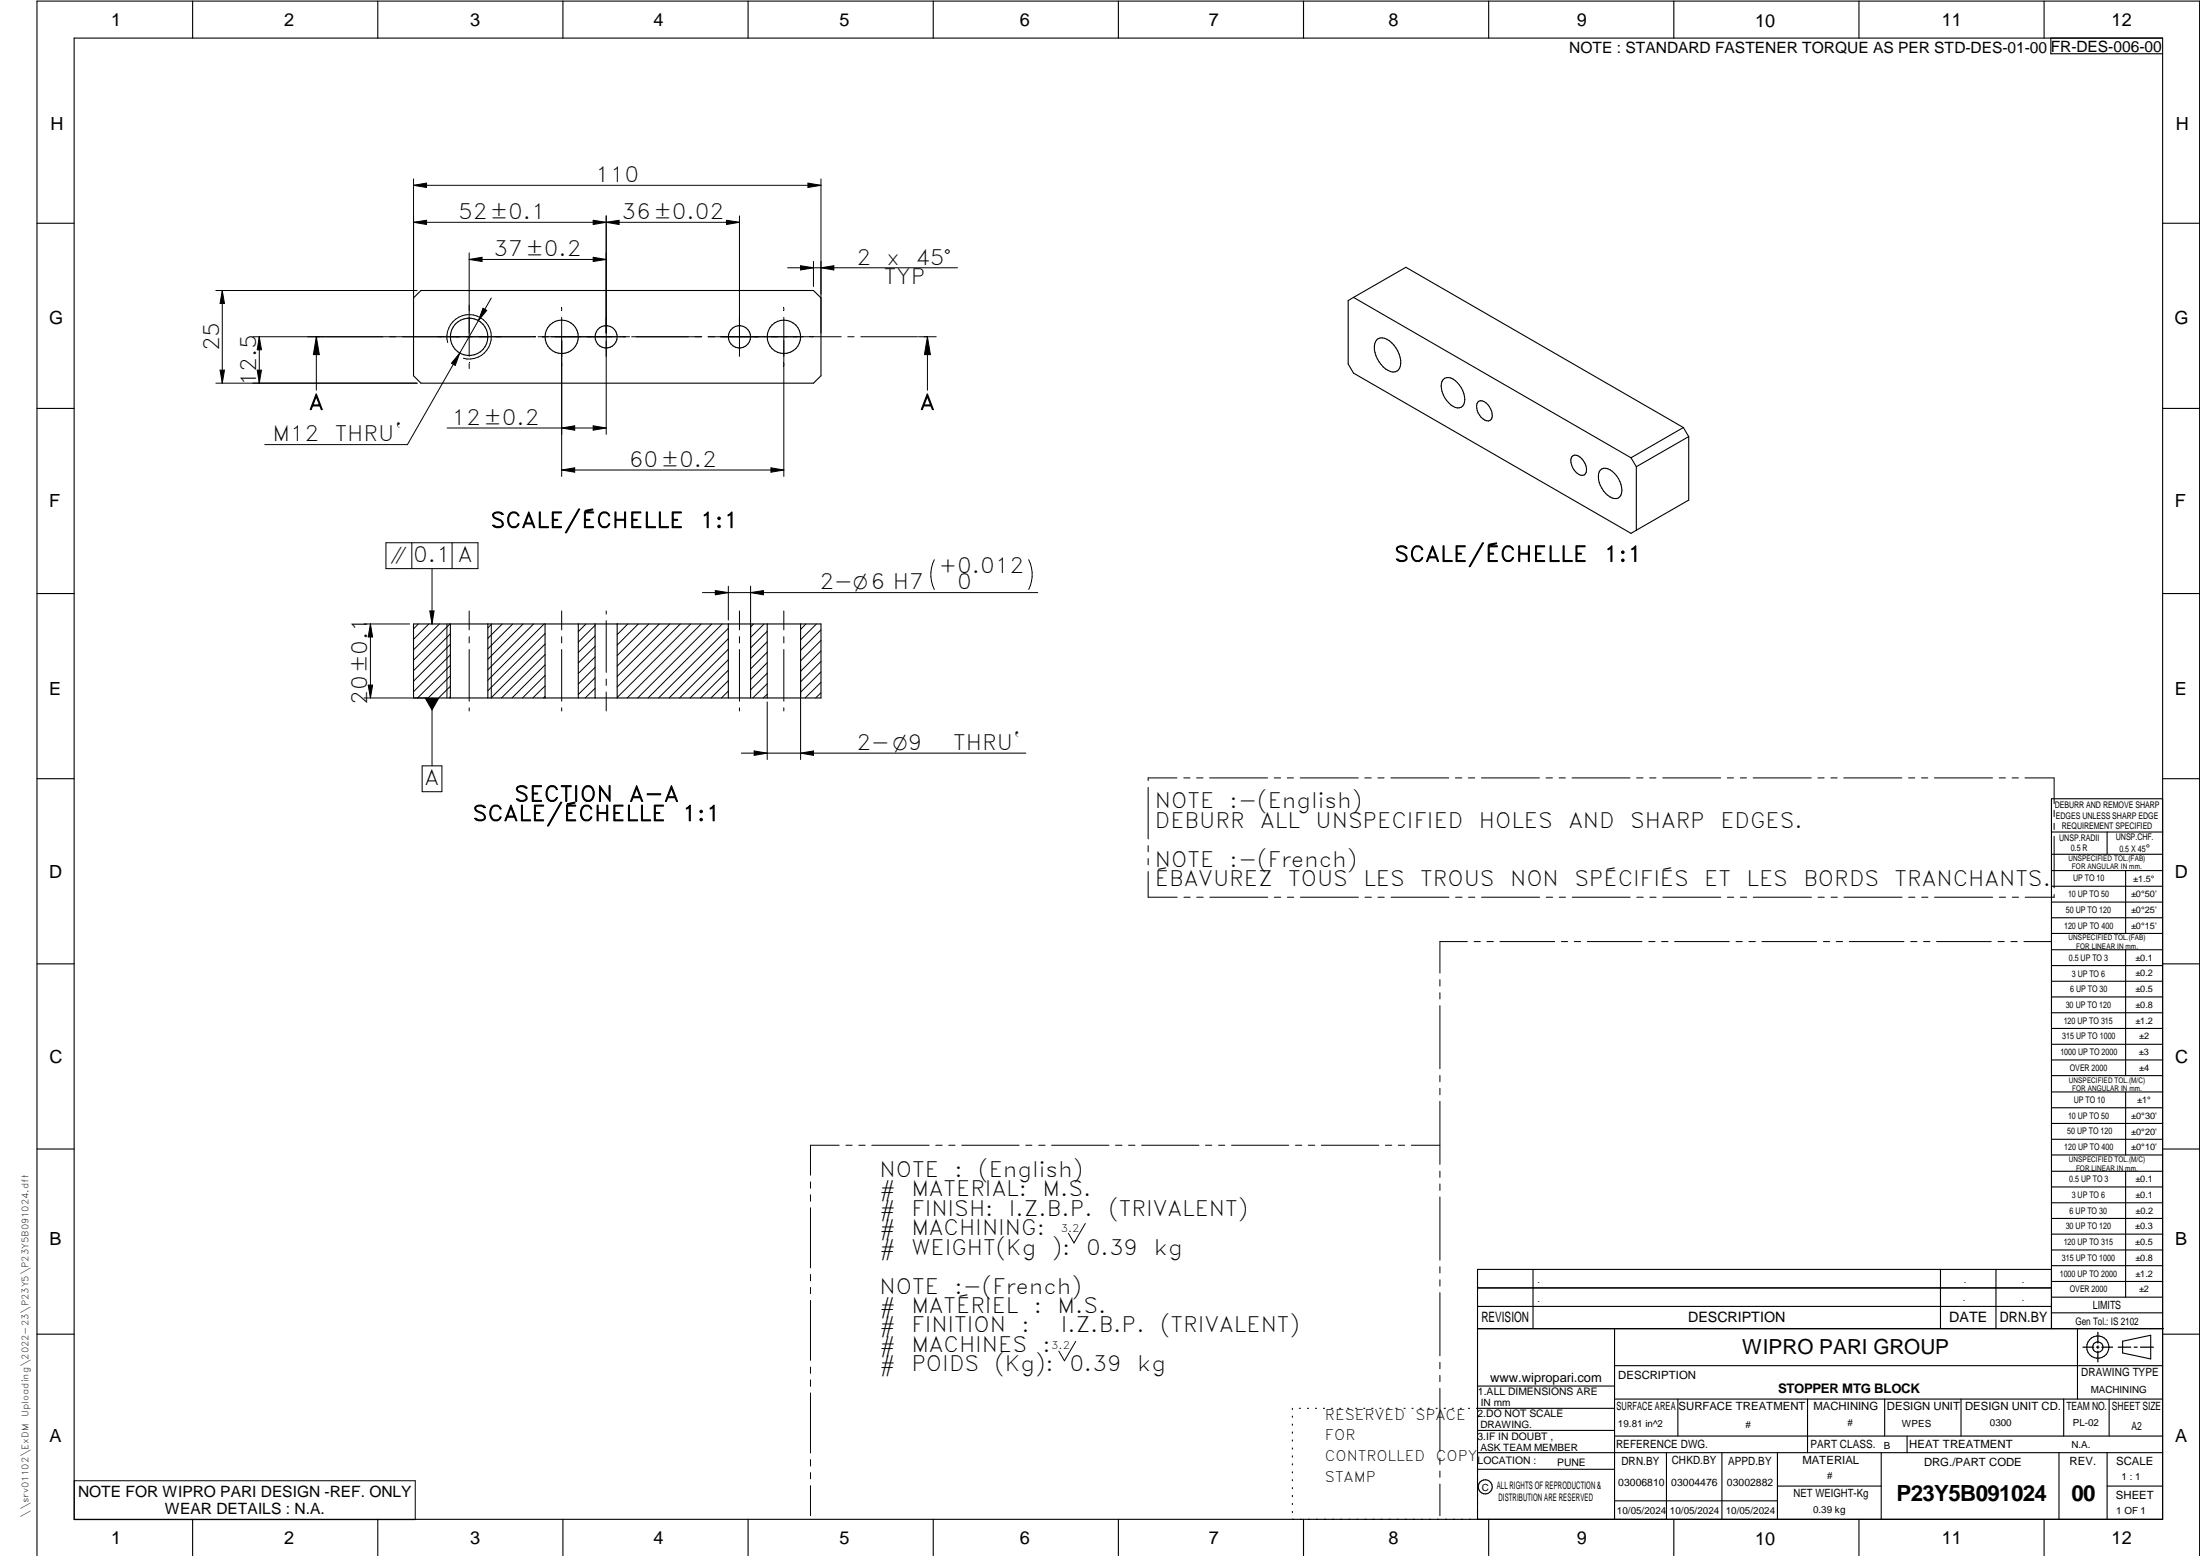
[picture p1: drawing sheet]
<svg xmlns="http://www.w3.org/2000/svg" width="594mm" height="420mm" viewBox="0 0 594 420" stroke-linecap="round" stroke-linejoin="round" font-family="sans-serif">
<g fill="none" stroke="#000" stroke-width=".3">
<path d="M20 10.3h564v400h-564zM52 .3v10M102 .3v10M152 .3v10M202 .3v10M252 .3v10M302 .3v10M352 .3v10M402 .3v10M452 .3v10M502 .3v10M552 .3v10"/>
<path d="M553.8 10.3v4.2h30.2M10 60.3h10M584 60.3h10M111.7 80.4l2-2h106l2 2v21.1l-2 2h-106l-2-2zM365.5 80.3l-1.4 .9v17.1l1.4 2.5 74.9 43.2 1.5-.8M365.5 80.3l74.9 43.3M365.5 80.3l14.1-8.1 75 43.2M371.7 91.8a2.52 2.52 0 0 1 3.5 .2 7 7 0 0 1 2.7 7.4 2.02 2.02 0 0 1-3 .6 7.4 7.4 0 0 1-3.7-7.1zM10 110.3h10M389.7 102.5a2.28 2.28 0 0 1 3.3 .3 6.4 6.4 0 0 1 2.3 6.3 1.9 1.9 0 0 1-2.9 .6 6.4 6.4 0 0 1-3-6.7zM399 108.6a1.8 1.8 0 0 1 2.7 .6l.5 .6a3.4 3.4 0 0 1 .5 3.4 1.82 1.82 0 0 1-2.7-.5 3.8 3.8 0 0 1-1-4.1zM454.6 115.4l1.4 2.5"/>
<path d="M454.6 115.4l-14.2 8.2M456 117.9v17.1l-14.1 8.2M456 117.9l-14.1 8.1M584 110.3h10M424.5 123.3a1.8 1.8 0 0 1 2.7 .6 3.1 3.1 0 0 1 .6 4.3 2.48 2.48 0 0 1-2.8-1.4l-.4-.6a3.2 3.2 0 0 1-.1-2.9zM432.1 127a2.34 2.34 0 0 1 3.3 .3 6.3 6.3 0 0 1 2.3 6.3 1.86 1.86 0 0 1-2.9 .6 6.3 6.3 0 0 1-3-6.8zM440.4 123.6l1.5 2.4M441.9 126v17.2M10 160.3h10M111.7 168.5h110v20h-110zM121.6 168.5v20M131.7 168.5v20"/>
<path d="M147.2 168.5v20M156.2 168.5v20M160.7 168.5v20M166.7 168.5v20M196.7 168.5v20M202.7 168.5v20M207.2 168.5v20M216.2 168.5v20M584 160.3h10M10 210.3h10M584 215.7h-30v143.1M584 210.3h10"/>
<path d="M554 224.7h30M554 230.7h30M554 235.1h30M554 239.3h30M569 224.7v6M574 235.1v17M554 243.6h30M554 247.8h30M554 252.1h30M554 256.5h30M574 256.5v33.9M10 260.3h10"/>
<path d="M554 260.7h30M554 265h30M554 269.2h30M554 273.5h30M554 277.7h30M584 260.3h10M554 282h30M554 286.2h30M554 290.4h30M554 294.9h30M554 299.1h30M574 294.9v17"/>
<path d="M10 310.3h10M554 303.4h30M554 307.6h30M554 311.9h30M554 316.3h30M574 316.3v34M584 310.3h10M554 320.5h30M554 324.8h30M554 329h30M554 333.2h30M554 337.5h30"/>
<path d="M399 358.8h185.2M399 352.8h155M399 347.8h155M414 342.8v16M436 358.8v51.5M524 342.8v16M539 342.8v16M554 341.8h30M554 346h30M554 350.3h30M554 354.5h30M554 342.8h-155v67.5"/>
<path d="M561 358.8v19M10 360.3h10M399 374.3h37M436 377.8h148M453.1 377.8v10M488.1 377.8v14.5M508.9 377.8v10M529.5 377.8v10M557.3 377.8v10M569.5 377.8v10M573.2 362.2l7.6-1.6v6.3l-7.6-1.6zM584 368.8h-148"/>
<path d="M584 360.3h10M349 380.3v.3M349 382.4v.3M349 384.6v.3M349 386.7v.3M349 388.8v.3M349 391v.3M349 393.1v.3M349 395.3v.3M349 397.4v.3M349 399.5v.3M350.9 380.3h.2"/>
<path d="M353.1 380.3h.2M355.2 380.3h.3M357.4 380.3h.3M359.6 380.3h.3M361.7 380.3h.3M363.9 380.3h.3M366.1 380.3h.3M368.3 380.3h.2M370.4 380.3h.3M372.6 380.3h.3M374.8 380.3h.3M376.9 380.3h.4"/>
<path d="M379.1 380.3h.3M381.3 380.3h.3M383.4 380.3h.4M385.6 380.3h.3M387.8 380.3h.3M390 380.3h.3M392.2 380.3h.3M394.3 380.3h.3M396.5 380.3h.3M398.7 380.3h37.3M399 396.7h37M399 392.3h185"/>
<path d="M399 386.2h37M436 387.8h148M450 392.3v18M465 392.3v18M480 392.3v18M508 392.3v18M515 387.8v4.5M556 392.3v18M569 392.3v18M52 410.3v9.7M102 410.3v9.7M152 410.3v9.7"/>
<path d="M202 410.3v9.7M252 410.3v9.7M302 410.3v9.7M349 401.7v.3M349 403.8v.4M349 406v.3M349 408.1v.3M352 410.3v9.7M402 410.3v9.7M436 405.3h44M452 410.3v9.7M480 401.3h28"/>
<path d="M502 410.3v9.7M552 410.3v9.7M569 401.3h15M10 420v-419.7h584v419.7"/>
<circle cx="126.7" cy="90.9" r="5.1"/>
<circle cx="151.7" cy="91" r="4.5"/>
<circle cx="163.7" cy="91" r="3"/>
<circle cx="199.7" cy="91" r="3"/>
<circle cx="211.7" cy="90.9" r="4.5"/>
<circle cx="566.5" cy="363.7" r="1.39"/>
<circle cx="566.5" cy="363.8" r="3"/>
<circle cx="401.1" cy="401.5" r="1.9"/>
</g>
<g fill="none" stroke="#000" stroke-width=".27">
<path d="M111.7 48.3v41.6M111.7 50h110M111.7 50l3.5-.6v1.2zM160.2 59.5l3.5 .5-3.5 .6zM163.7 58.3v59M196.2 59.5l3.5 .5-3.5 .6zM199.7 58.3v37.9M218.2 49.4l3.5 .6-3.5 .6zM221.7 48.3v41.6M58.3 78.4h54.3M60 78.4v25.1M60 78.4l.6 3.6h-1.2z"/>
<path d="M111.7 60h88M111.7 60l3.5-.5v1.1zM126.7 68.3v27.9M126.7 70.1l3.5-.6v1.1zM126.7 70.1h37M160.2 69.5l3.5 .6-3.5 .5zM163.7 60l3.5-.5v1.1zM212.7 72.3h45.9M216.2 71.8l3.5 .5-3.5 .6zM219.7 70.6v6.8M221.7 72.3l3.5-.5v1.1zM59.4 99.9h1.2l-.6 3.6z"/>
<path d="M68.3 90.9h76.3M69.5 99.9h1.1l-.6 3.6zM70 90.9v12.6M70 90.9l.6 3.5h-1.1zM85.4 90.9v14.5M85.4 90.9l.8 4.9h-1.6zM120.9 92.5a6 6 0 0 1 5.3-7.5 6 6 0 0 1 6.5 6.5 6 6 0 0 1-7.6 5.2M124.2 95.3l-1.3 3.4-1-.6zM126.7 98.2v1.1M126.7 99.4v.1M130.4 83.2l1 .6-2.2 2.8zM132.7 80.5l-22.7 39.6h-38.5"/>
<path d="M145.3 90.9h24.7M151.7 85.7v43M151.7 83.1v.7M170.6 90.9h18.9M191.2 90.9h36M211.7 83.1v.7M211.7 85.7v43M228.9 90.9h1.7M232.4 90.9h15.4M248 90.9h4.8M250.4 90.9l.8 4.9h-1.6zM250.4 90.9v14.5"/>
<path d="M58.3 103.5h54.3M120.7 115.6h43M151.7 115.6l3.5-.6v1.2zM160.2 115l3.5 .6-3.5 .6zM151.7 126.9l3.5-.6v1.2zM151.7 126.9h60M208.2 126.3l3.5 .6-3.5 .6zM104.2 146.6h24.9v6.9h-24.9zM111.2 146.6v6.9M116.7 153.5v15M122.1 146.6v6.9M193.2 159.5l3.5 .5-3.5 .6z"/>
<path d="M196.7 158.3v9.1M202.7 158.3v19.1M252.3 151.1a9 9 0 0 0 0 8.1M277.8 151.1a9 9 0 0 1 0 8.1M98.3 168.5h12.3M100 168.5v20M100 168.5l.6 3.5h-1.2zM113 168.5l-1.3 1.3M115.8 168.5l-4.1 4.1M116.1 165h1.1l-.5 3.5zM118.7 168.5l-7 7M120.7 168.5v20"/>
<path d="M121.5 168.5l-9.8 9.8M121.6 179.7l-8.8 8.8M121.6 171.2l-9.9 9.9M121.6 174l-9.9 9.9M121.6 176.8l-9.9 10M126.7 165v5.1M126.7 171.9v1.7M126.7 175.4v14M132.7 168.5v20M132.8 168.5l-1.1 1M135.6 168.5l-3.9 3.9M138.5 168.5l-6.8 6.7"/>
<path d="M141.3 168.5l-9.6 9.5M144.1 168.5l-12.4 12.3M146.9 168.5l-15.2 15.2M147.2 173.9l-14.6 14.6M147.2 171.1l-15.5 15.4M147.2 176.7l-11.8 11.8M147.2 179.5l-8.9 9M151.7 165v5.1M151.7 171.9v1.7M151.7 175.4v14M158.2 168.5l-2 2.1M160.7 168.9l-4.5 4.5"/>
<path d="M160.7 171.7l-4.5 4.5M160.7 174.5l-4.5 4.5M160.7 177.4l-4.5 4.5M163.7 165v.8M163.7 167.6v14M166.7 168.5h.1M169.5 168.5l-2.8 2.9M172.4 168.5l-5.7 5.7M175.2 168.5l-8.5 8.5M178 168.5l-11.3 11.4M180.9 168.5l-14.2 14.2M183.7 168.5l-17 17"/>
<path d="M186.5 168.5l-19.8 19.8M189.4 168.5l-20 20M189.7 160h90.5M192.2 168.5l-20 20M195 168.5l-20 20M196.7 178.1l-10.4 10.4M196.7 175.3l-13.2 13.2M196.7 169.7l-18.9 18.8M196.7 172.5l-16 16M199.7 165v5.1M199.7 171.9v1.7M199.7 175.4v14"/>
<path d="M202.7 160l3.5-.5v1.1zM203.5 168.5l-.8 .8M206.3 168.5l-3.6 3.6M207.2 170.5l-4.5 4.5M207.2 173.3l-4.5 4.5M207.2 176.1l-4.5 4.5M207.2 178.9l-4.5 4.6M211.7 165v5.1M211.7 171.9v1.7M211.7 175.4v14M216.2 179.5v25.6M217.6 168.5l-1.4 1.5"/>
<path d="M220.5 168.5l-4.3 4.3M221.7 170.1l-5.5 5.5M221.7 172.9l-5.5 5.5M221.7 175.8l-5.5 5.5M221.7 178.6l-5.5 5.5M99.4 185h1.2l-.6 3.5zM116.7 188.5v18.3M121.6 182.5l-6 6h-17.3M121.6 185.3l-3.2 3.2M121.6 188.1l-.3 .4M126.7 191.1v.9M147.2 182.4l-6.1 6.1"/>
<path d="M147.2 185.2l-3.3 3.3M147.2 188l-.5 .5M151.7 191.1v.9M160.7 185.8l-2.7 2.7M160.7 183l-4.5 4.5M160.7 180.2l-4.5 4.5M163.7 183.3v1.8M163.7 186.9v5.1M196.7 186.6l-1.9 1.9M196.7 183.8l-4.7 4.7M196.7 181l-7.6 7.5M199.7 191.1v.9"/>
<path d="M207.2 189.5v15.6M207.2 181.8l-4.5 4.5M207.2 187.5l-1.1 1M207.2 184.6l-3.9 3.9M211.7 191.1v.9M221.7 187.1l-1.4 1.4M221.7 184.2l-4.3 4.3M221.7 181.4l-5.5 5.5M114 206.8h5.3v7h-5.3zM200.2 203.4h76.8M203.7 202.8l3.5 .6-3.5 .6zM216.2 203.4l3.5-.6v1.2z"/>
<path d="M310 212.6v13.9M317.8 210.1h-7.8v.7M319.7 210.1h1.6M323.1 210.1h1.8M326.6 210.1h15.7M344.1 210.1h1.7M347.6 210.1h1.7M351.1 210.1h15.7M368.5 210.1h1.8M372.1 210.1h1.7M375.6 210.1h15.6M393 210.1h1.8"/>
<path d="M396.5 210.1h1.7M400 210.1h15.7M417.5 210.1h1.7M421 210.1h1.7M424.5 210.1h15.7M442 210.1h1.7M445.5 210.1h1.7M449 210.1h15.6M466.4 210.1h1.7M469.9 210.1h1.7M473.4 210.1h15.7M490.9 210.1h1.7"/>
<path d="M494.4 210.1h1.7M497.9 210.1h15.7M515.4 210.1h1.7M518.9 210.1h1.7M522.3 210.1h15.7M539.8 210.1h1.7M543.3 210.1h1.7M546.8 210.1h7.9v6.9M554.7 218.8v1.7M310 235.3v7h7.9M310 228.3v1.7M310 231.8v1.8"/>
<path d="M554.7 222.3v1.7M554.7 225.8v13.9M319.7 242.3h1.7M323.2 242.3h1.7M326.7 242.3h15.6M344.1 242.3h1.8M347.6 242.3h1.7M351.1 242.3h15.7M368.6 242.3h1.7M372.1 242.3h1.7M375.6 242.3h15.7M393.1 242.3h1.7"/>
<path d="M396.2 254.3h-7.4v8.5M396.6 242.3h1.7M398.1 254.3h1.6M400.1 242.3h15.6M401.5 254.3h1.8M405 254.3h14.8M417.5 242.3h1.8M421 242.3h1.7M421.6 254.3h1.7M424.6 242.3h15.6M425.1 254.3h1.7M428.6 254.3h14.8"/>
<path d="M442 242.3h1.7M445.2 254.3h1.7M445.5 242.3h1.7M448.7 254.3h1.7M449 242.3h15.7M452.2 254.3h14.8M466.5 242.3h1.7M468.8 254.3h1.7M470 242.3h1.7M472.3 254.3h1.7M473.4 242.3h15.8M475.8 254.3h14.8"/>
<path d="M490.9 242.3h1.7M492.4 254.3h1.7M494.4 242.3h1.7M495.8 254.3h1.8M497.9 242.3h15.7M499.4 254.3h14.7M515.4 242.3h1.7M516 254.3h1.6M518.9 242.3h1.7M519.4 254.3h1.8M522.4 242.3h15.7M522.9 254.3h14.8"/>
<path d="M539.5 254.3h1.7M539.9 242.3h1.7M543 254.3h1.7M543.4 242.3h1.7M546.5 254.3h7.4M554.7 241.6v.7h-7.8M388.8 264.5v1.8M388.8 268.1v1.6M388.8 271.6v17M388.8 290.4v1.7M388.8 293.9v1.7M388.8 297.4v17"/>
<path d="M218.9 319.2v1.6M226.6 309.2h-7.7v8.1M228.4 309.2h1.7M231.9 309.2h1.7M235.4 309.2h15.5M252.7 309.2h1.7M256.2 309.2h1.7M259.7 309.2h15.5M277 309.2h1.7M280.5 309.2h1.7M284 309.2h15.5M301.2 309.2h1.8"/>
<path d="M304.8 309.2h1.7M308.3 309.2h15.5M325.5 309.2h1.7M329.1 309.2h1.6M332.6 309.2h15.4M349.8 309.2h1.7M353.3 309.2h1.7M356.8 309.2h15.5M374.1 309.2h1.7M377.6 309.2h1.7M381.1 309.2h7.7M388.8 316.2v1.7"/>
<path d="M388.8 319.7v1.7M218.9 322.6v1.8M218.9 326.1v16.2M293.1 330.4l-3.1 5.2-1.5-2.6M388.8 323.2v17.1M218.9 344.1v1.8M218.9 347.6v1.7M218.9 351.2v16.1M388.8 342.1v1.6M388.8 345.6v1.7M388.8 349v17.1M218.9 369.1v1.7"/>
<path d="M218.9 372.6v1.8M218.9 376.1v16.2M290.5 362.2l-3.1 5.3-1.5-2.7M388.8 367.9v1.7M388.8 371.4v1.7M388.8 374.9v17M20.1 399.8h92v10.5h-92zM218.9 394.1v1.8M218.9 397.6v1.7M388.8 393.7v1.7M388.8 397.2v1.7M218.9 401.2v8.1"/>
<path d="M388.8 400.7v8.6"/>
</g>
<path d="M566.5 359.7v3M562.5 363.8h2.9M566.1 363.8h.7M566.5 363.4v.7M566.5 364.9v2.8M567.6 363.8h2.9M572 363.8h3.4M576.3 363.8h.8M578 363.8h3.5" fill="none" stroke="#000" stroke-width=".34"/>
<g fill="#000">
<path d="M111.7 50l3.5-.6v1.2zM111.7 60l3.5-.5v1.1zM160.2 59.5l3.5 .5-3.5 .6zM163.7 60l3.5-.5v1.1zM196.2 59.5l3.5 .5-3.5 .6zM218.2 49.4l3.5 .6-3.5 .6zM126.7 70.1l3.5-.6v1.1zM160.2 69.5l3.5 .6-3.5 .5zM216.2 71.8l3.5 .5-3.5 .6zM221.7 72.3l3.5-.5v1.1zM60 78.4l.6 3.6h-1.2zM59.4 99.9h1.2l-.6 3.6z"/>
<path d="M69.5 99.9h1.1l-.6 3.6zM70 90.9l.6 3.5h-1.1zM85.4 90.9l.8 4.9h-1.6zM124.2 95.3l-1.3 3.4-1-.6zM130.4 83.2l1 .6-2.2 2.8zM250.4 90.9l.8 4.9h-1.6zM151.7 115.6l3.5-.6v1.2zM160.2 115l3.5 .6-3.5 .6zM151.7 126.9l3.5-.6v1.2zM208.2 126.3l3.5 .6-3.5 .6zM193.2 159.5l3.5 .5-3.5 .6zM202.7 160l3.5-.5v1.1z"/>
<path d="M100 168.5l.6 3.5h-1.2zM116.1 165h1.1l-.5 3.5zM99.4 185h1.2l-.6 3.5zM114.6 188.5h4.1l-2 3.5zM203.7 202.8l3.5 .6-3.5 .6zM216.2 203.4l3.5-.6v1.2z"/>
</g>
<g font-size="6">
<text x="512.1" y="405.2">P23Y5B091024</text>
<text x="559.4" y="405.2">00</text>
</g>
<g font-size="5.7">
<text x="160.7" y="49.1">110</text>
<text x="123.7" y="59.2">52±0.1</text>
<text x="167.8" y="59.2">36±0.02</text>
<text x="133.3" y="69.2">37±0.2</text>
<text x="231.3" y="71.5">2</text>
<text x="239.4" y="71.5">x</text>
<text x="247.2" y="71.5">45°</text>
<text x="238.7" y="76.7">TYP</text>
<text x="59.2" y="94.9" transform="rotate(-90 59.2 94.9)">25</text>
<text x="69.2" y="104.3" transform="rotate(-90 69.2 104.3)">12.5</text>
<text x="83.4" y="110.6">A</text>
<text x="248.4" y="110.6">A</text>
<text x="73.6" y="119.2">M12</text>
<text x="90.4" y="119.2">THRU`</text>
<text x="122" y="114.7">12±0.2</text>
<text x="169.8" y="126">60±0.2</text>
<text x="132.5" y="142.5">SCALE/ÉCHELLE</text>
<text x="189" y="142.5">1:1</text>
<text x="111.6" y="151.8">0.1 A</text>
<text x="253.5" y="154.6">+0.012</text>
<text x="376.5" y="151.6">SCALE/ÉCHELLE</text>
<text x="433" y="151.6">1:1</text>
<text x="221.3" y="159.2">2-O6 H7</text>
<text x="258.5" y="159.2">0</text>
<text x="99.1" y="190.4" transform="rotate(-90 99.1 190.4)">20±0.1</text>
<text x="231.3" y="202.5">2-O9</text>
<text x="257.4" y="202.5">THRU`</text>
<text x="114.7" y="212">A</text>
<text x="127.6" y="221.7">SCALE/ÉCHELLE</text>
<text x="138.9" y="216.4">SECTION</text>
<text x="169.9" y="216.4">A-A</text>
<text x="184.2" y="221.7">1:1</text>
<text x="311.9" y="218.3">NOTE</text>
<text x="332" y="218.3">:-(English)</text>
<text x="311.9" y="223.6">DEBURR</text>
<text x="340.3" y="223.6">ALL</text>
<text x="355.2" y="223.6">UNSPECIFIED</text>
<text x="399.3" y="223.6">HOLES</text>
<text x="423.5" y="223.6">AND</text>
<text x="440.2" y="223.6">SHARP</text>
<text x="464.6" y="223.6">EDGES.</text>
<text x="311.9" y="234.1">NOTE</text>
<text x="311.9" y="239.3">ÉBAVUREZ</text>
<text x="332" y="234.1">:-(French)</text>
<text x="347.9" y="239.3">TOUS</text>
<text x="368.2" y="239.3">LES</text>
<text x="383.5" y="239.3">TROUS</text>
<text x="407.8" y="239.3">NON</text>
<text x="425.1" y="239.3">SPÉCIFIÉS</text>
<text x="460.2" y="239.3">ET</text>
<text x="471.6" y="239.3">LES</text>
<text x="487" y="239.3">BORDS</text>
<text x="511.6" y="239.3">TRANCHANTS.</text>
<text x="237.5" y="317.8">NOTE</text>
<text x="257.7" y="317.8">:</text>
<text x="264.1" y="317.8">(English)</text>
<text x="237.5" y="323">#</text>
<text x="246.1" y="323">MATERIAL:</text>
<text x="281.5" y="323">M.S.</text>
<text x="237.5" y="328.3">#</text>
<text x="246.1" y="328.3">FINISH:</text>
<text x="272.4" y="328.3">I.Z.B.P.</text>
<text x="299.3" y="328.3">(TRIVALENT)</text>
<text x="237.5" y="333.5">#</text>
<text x="246.1" y="333.5">MACHINING:</text>
<text x="237.5" y="338.8">#</text>
<text x="246.1" y="338.8">WEIGHT(Kg</text>
<text x="284" y="338.8">):</text>
<text x="293.3" y="338.8">0.39</text>
<text x="311.6" y="338.8">kg</text>
<text x="237.5" y="349.3">NOTE</text>
<text x="257.7" y="349.3">:-(French)</text>
<text x="237.5" y="354.5">#</text>
<text x="237.5" y="359.8">#</text>
<text x="246.1" y="359.8">FINITION</text>
<text x="246.1" y="354.5">MATÉRIEL</text>
<text x="275.8" y="359.8">:</text>
<text x="279.2" y="354.5">:</text>
<text x="285.6" y="354.5">M.S.</text>
<text x="286.4" y="359.8">I.Z.B.P.</text>
<text x="313.3" y="359.8">(TRIVALENT)</text>
<text x="237.5" y="365">#</text>
<text x="246.1" y="365">MACHINES</text>
<text x="281.5" y="365">:</text>
<text x="237.5" y="370.3">#</text>
<text x="246.1" y="370.3">POIDS</text>
<text x="268.5" y="370.3">(Kg):</text>
<text x="288.8" y="370.3">0.39</text>
<text x="307.1" y="370.3">kg</text>
</g>
<text font-size="5.6" x="470.5" y="365.5">WIPRO PARI GROUP</text>
<text font-size="5.4" x="105.5" y="151.8">i</text>
<g font-size="4.9">
<text x="30" y="6.9">1</text>
<text x="76.7" y="6.9">2</text>
<text x="127" y="6.9">3</text>
<text x="176.5" y="6.9">4</text>
<text x="226.7" y="6.9">5</text>
<text x="275.4" y="6.9">6</text>
<text x="326.4" y="6.9">7</text>
<text x="375" y="6.9">8</text>
<text x="425.8" y="6.9">9</text>
<text x="473.9" y="7.3">10</text>
<text x="524.3" y="6.9">11</text>
<text x="570.2" y="6.9">12</text>
<text x="13.6" y="35.1">H</text>
<text x="587.6" y="35.1">H</text>
<text x="13.2" y="87.5">G</text>
<text x="587.2" y="87.5">G</text>
<text x="13.2" y="137">F</text>
<text x="587.2" y="137">F</text>
<text x="13.2" y="187.6">E</text>
<text x="587.2" y="187.6">E</text>
<text x="13.2" y="237">D</text>
<text x="587.2" y="237">D</text>
<text x="13.4" y="287.1">C</text>
<text x="587.4" y="287.1">C</text>
<text x="13.4" y="336.2">B</text>
<text x="587.4" y="336.2">B</text>
<text x="13.4" y="389.3">A</text>
<text x="587.4" y="389.3">A</text>
<text x="30" y="416.9">1</text>
<text x="76.7" y="416.9">2</text>
<text x="127" y="416.9">3</text>
<text x="176.5" y="416.9">4</text>
<text x="226.7" y="416.9">5</text>
<text x="275.4" y="416.9">6</text>
<text x="326.4" y="416.9">7</text>
<text x="375" y="416.9">8</text>
<text x="425.8" y="416.9">9</text>
<text x="473.9" y="417.3">10</text>
<text x="524.3" y="416.9">11</text>
<text x="570.2" y="416.9">12</text>
</g>
<g font-size="4.2">
<text x="423.7" y="14.3">NOTE : STANDARD FASTENER TORQUE AS PER STD-DES-01-00</text>
<text x="553.8" y="14">FR-DES-006-00</text>
<text x="21.1" y="404.3">NOTE FOR WIPRO PARI DESIGN -REF. ONLY</text>
<text x="44.5" y="408.8">WEAR DETAILS : N.A.</text>
</g>
<g font-size="3.9">
<text x="400" y="357.1">REVISION</text>
<text x="455.9" y="357.1">DESCRIPTION</text>
<text x="526.4" y="357.1">DATE</text>
<text x="540" y="357.1">DRN.BY</text>
<text x="357.8" y="383.3">RESERVED</text>
<text x="382.3" y="383.3">SPACE</text>
<text x="357.8" y="388.9">FOR</text>
<text x="357.8" y="394.5">CONTROLLED</text>
<text x="387.8" y="394.5">COPY</text>
<text x="357.8" y="400">STAMP</text>
</g>
<text font-size="3.6" x="480.1" y="376.1">STOPPER MTG BLOCK</text>
<text font-size="3.5" x="402.4" y="373.3">www.wipropari.com</text>
<g font-size="3.1">
<text x="565.1" y="353.5">LIMITS</text>
<text x="562" y="371.7">DRAWING TYPE</text>
<text x="437" y="372.3">DESCRIPTION</text>
<text x="436.5" y="380.8">SURFACE AREA</text>
<text x="453.3" y="380.8">SURFACE TREATMENT</text>
<text x="489.7" y="380.8">MACHINING</text>
<text x="509.5" y="380.8">DESIGN UNIT</text>
<text x="530.6" y="380.8">DESIGN UNIT CD.</text>
<text x="558" y="380.6">TEAM NO.</text>
<text x="570.3" y="380.7">SHEET SIZE</text>
<text x="575.6" y="386.1">A2</text>
<text x="436.4" y="391.1">REFERENCE DWG.</text>
<text x="437.8" y="395.5">DRN.BY</text>
<text x="451.4" y="395.4">CHKD.BY</text>
<text x="466.6" y="395.5">APPD.BY</text>
<text x="486.7" y="395.4">MATERIAL</text>
<text x="488.9" y="390.9">PART CLASS.</text>
<text x="515.6" y="390.9">HEAT TREATMENT</text>
<text x="519.6" y="395.9">DRG./PART CODE</text>
<text x="558.9" y="395.5">REV.</text>
<text x="571.4" y="395.6">SCALE</text>
<text x="484.3" y="404.2">NET WEIGHT-Kg</text>
<text x="571.4" y="404.7">SHEET</text>
</g>
<text font-size="3" x="579.5" y="230.1">°</text>
<g font-size="2.8">
<text x="286.5" y="332.6">3.2</text>
<text x="560.4" y="357.7">Gen Tol.: IS 2102</text>
<text x="283.9" y="364.4">3.2</text>
<text x="399.1" y="376.6">1.ALL DIMENSIONS ARE</text>
<text x="399" y="382.7">2.DO NOT SCALE</text>
<text x="399" y="388.7">3.IF IN DOUBT ,</text>
<text x="399" y="395.4">LOCATION :</text>
<text x="420.5" y="396">PUNE</text>
<text x="404.2" y="402">ALL RIGHTS OF REPRODUCTION &amp;</text>
<text x="437" y="401.2">03006810</text>
<text x="451.3" y="401.2">03004476</text>
<text x="466.3" y="401.2">03002882</text>
<text x="404.7" y="405.4">DISTRIBUTION ARE RESERVED</text>
</g>
<g font-size="2.7">
<text x="564.6" y="376.2">MACHINING</text>
<text x="399.9" y="379.7">IN mm</text>
<text x="399.7" y="385.7">DRAWING.</text>
<text x="436.9" y="385.4">19.81 in^2</text>
<text x="471.4" y="385.5">#</text>
<text x="498.9" y="385">#</text>
<text x="513.6" y="385.3">WPES</text>
<text x="537.3" y="385.1">0300</text>
<text x="559.7" y="385.1">PL-02</text>
<text x="399.7" y="391.8">ASK TEAM MEMBER</text>
<text x="508.7" y="391.2">B</text>
<text x="559.3" y="391.1">N.A.</text>
<text x="493.4" y="399.5">#</text>
<text x="572.8" y="399.7">1 : 1</text>
<text x="400.1" y="402.5">C</text>
<text x="436.6" y="408.7">10/05/2024</text>
<text x="450.9" y="408.8">10/05/2024</text>
<text x="466" y="408.9">10/05/2024</text>
<text x="489.6" y="408.5">0.39 kg</text>
<text x="571.4" y="408.7">1 OF 1</text>
</g>
<g font-size="2.5">
<text x="554.9" y="218.3">DEBURR AND REMOVE SHARP</text>
<text x="555.2" y="221">EDGES UNLESS SHARP EDGE</text>
<text x="556.1" y="227.1">UNSP.RADII</text>
<text x="556.8" y="223.8">REQUIREMENT SPECIFIED</text>
<text x="571.4" y="226.9">UNSP.CHF.</text>
<text x="559.2" y="229.9">0.5 R</text>
<text x="572.3" y="230.1">0.5 X 45</text>
<text x="559.8" y="238">UP TO 10</text>
<text x="576.1" y="238.1">±1.5°</text>
<text x="558.5" y="242.2">10 UP TO 50</text>
<text x="575.5" y="242.3">±0°50'</text>
<text x="557.4" y="250.7">120 UP TO 400</text>
<text x="557.9" y="246.5">50 UP TO 120</text>
<text x="575.5" y="250.7">±0°15'</text>
<text x="575.5" y="246.5">±0°25'</text>
<text x="558.7" y="259.4">0.5 UP TO 3</text>
<text x="559.5" y="263.7">3 UP TO 6</text>
<text x="576.6" y="263.6">±0.2</text>
<text x="576.6" y="259.4">±0.1</text>
<text x="559" y="267.9">6 UP TO 30</text>
<text x="576.6" y="267.9">±0.5</text>
<text x="557.8" y="272.2">30 UP TO 120</text>
<text x="576.6" y="272.2">±0.8</text>
<text x="556.9" y="280.7">315 UP TO 1000</text>
<text x="557.3" y="276.4">120 UP TO 315</text>
<text x="576.6" y="276.4">±1.2</text>
<text x="577.7" y="280.7">±2</text>
<text x="556.4" y="284.9">1000 UP TO 2000</text>
<text x="577.6" y="284.9">±3</text>
<text x="558.9" y="289.2">OVER 2000</text>
<text x="577.7" y="289.3">±4</text>
<text x="560" y="297.9">UP TO 10</text>
<text x="577.1" y="297.9">±1°</text>
<text x="558.5" y="302.1">10 UP TO 50</text>
<text x="575.5" y="302.1">±0°30'</text>
<text x="557.4" y="310.6">120 UP TO 400</text>
<text x="558.2" y="306.3">50 UP TO 120</text>
<text x="575.5" y="310.6">±0°10'</text>
<text x="575.5" y="306.4">±0°20'</text>
<text x="558.8" y="319.2">0.5 UP TO 3</text>
<text x="559.4" y="323.4">3 UP TO 6</text>
<text x="576.6" y="319.2">±0.1</text>
<text x="576.6" y="323.5">±0.1</text>
<text x="558.9" y="327.7">6 UP TO 30</text>
<text x="576.7" y="327.7">±0.2</text>
<text x="557.8" y="332">30 UP TO 120</text>
<text x="576.6" y="332">±0.3</text>
<text x="556.8" y="340.5">315 UP TO 1000</text>
<text x="557.3" y="336.3">120 UP TO 315</text>
<text x="576.6" y="336.3">±0.5</text>
<text x="576.6" y="340.5">±0.8</text>
<text x="415.2" y="346.4">.</text>
<text x="530.3" y="346.5">.</text>
<text x="545.9" y="346.4">.</text>
<text x="556.2" y="344.7">1000 UP TO 2000</text>
<text x="576.6" y="344.7">±1.2</text>
<text x="415.2" y="351.5">.</text>
<text x="530" y="351.3">.</text>
<text x="545.9" y="351.4">.</text>
<text x="558.9" y="349">OVER 2000</text>
<text x="577.6" y="349">±2</text>
</g>
<g font-size="2.4">
<text x="7.7" y="382.7" transform="rotate(-90 7.7 382.7)">Uploading\2022-23\P23Y5\P23Y5B091024.dft</text>
<text x="7.7" y="409.8" transform="rotate(-90 7.7 409.8)">\\srv01102\ExDM</text>
</g>
<g font-size="2.1">
<text x="558.5" y="232.4">UNSPECIFIED TOL.(FAB)</text>
<text x="559.5" y="234.7">FOR ANGULAR IN mm.</text>
<text x="558.6" y="253.9">UNSPECIFIED TOL.(FAB)</text>
<text x="560.7" y="256.3">FOR LINEAR IN mm.</text>
<text x="558.7" y="292.3">UNSPECIFIED TOL.(M/C)</text>
<text x="559.6" y="294.7">FOR ANGULAR IN mm.</text>
<text x="558.7" y="313.7">UNSPECIFIED TOL.(M/C)</text>
<text x="560.6" y="316.1">FOR LINEAR IN mm.</text>
</g>
</svg>
